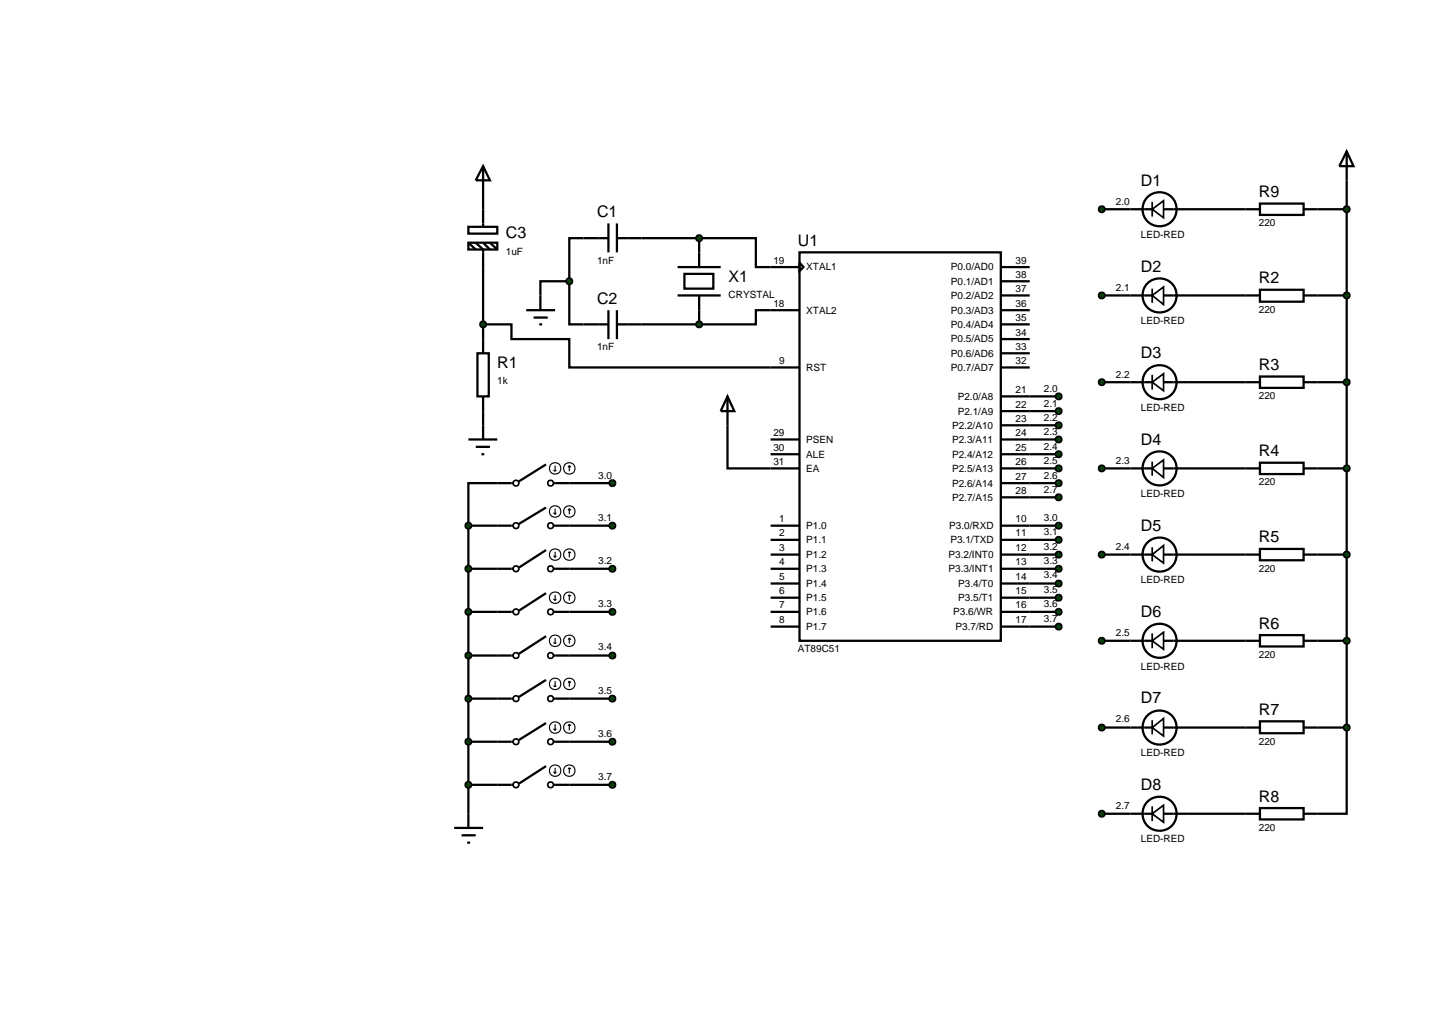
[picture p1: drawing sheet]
<svg xmlns="http://www.w3.org/2000/svg" width="257mm" height="180mm" viewBox="0 0 257 180" stroke-linecap="round" stroke-linejoin="round" font-family="sans-serif">
<g fill="none" stroke="#000" stroke-width=".4">
<path d="M85.2 34.4v2.5M107.3 39.4v5.1M108.8 39.4v5.1M194.3 36.9h5.1M209.5 36.9h10.2M232.4 36.9h5.1M237.5 31.8v96.5M85.2 57.2h5v2.6h10.2v5h40.6M85.2 47.1v12.7M100.4 49.6v7.6h2.5M100.4 49.6h-5.1v2.5M107.3 42h-6.9v7.6"/>
<path d="M108.8 42h14.5M113.1 57.2h10.2M119.5 52.1h7.6M119.5 47.1h7.6M120.7 48.3h5.1v2.6h-5.1zM123.3 42h10v5.1h7.7M123.3 42v5.1M123.3 52.1v5.1M141 44.5h35.5v68.5h-35.5zM141 54.7h-7.7v2.5h-10M141 46.3l.7 .8-.7 .7zM176.5 57.2h5.1"/>
<path d="M176.5 52.1h5.1M176.5 54.7h5.1M176.5 47.1h5.1M176.5 49.6h5.1M176.5 59.8h5.1M194.3 52.1h5.1M209.5 52.1h10.2M232.4 52.1h5.1M85.2 72.5v2.5M128.3 75v7.6h12.7M135.9 77.5h5.1M176.5 69.9h10.2"/>
<path d="M176.5 72.5h10.2M176.5 75h10.2M176.5 77.5h10.2M176.5 64.8h5.1M176.5 62.3h5.1M194.3 67.4h5.1M209.5 67.4h10.2M232.4 67.4h5.1M82.6 92.7h5.1M82.6 92.7v50.8M87.7 85.2h-5.1v7.5M100.4 92.7h7.6"/>
<path d="M100.4 85.2h7.6M135.9 92.7h5.1M135.9 95.2h5.1M135.9 97.8h5.1M135.9 80.1h5.1M176.5 92.7h10.2M176.5 85.2h10.2M176.5 95.2h10.2M176.5 97.8h10.2M176.5 82.6h10.2M176.5 80.1h10.2M176.5 87.7h10.2"/>
<path d="M194.3 97.8h5.1M194.3 82.6h5.1M209.5 97.8h10.2M209.5 82.6h10.2M232.4 97.8h5.1M232.4 82.6h5.1M82.6 100.3h5.1M82.6 107.9h5.1M82.6 115.6h5.1M100.4 100.3h7.6M100.4 107.9h7.6M100.4 115.6h7.6"/>
<path d="M135.9 100.3h5.1M135.9 107.9h5.1M135.9 102.9h5.1M135.9 105.4h5.1M135.9 110.5h5.1M176.5 100.3h10.2M176.5 107.9h10.2M176.5 102.9h10.2M176.5 105.4h10.2M176.5 110.5h10.2M194.3 113h5.1M209.5 113h10.2"/>
<path d="M232.4 113h5.1M82.6 123.2h5.1M82.6 130.8h5.1M82.6 138.4h5.1M100.4 123.2h7.6M100.4 130.8h7.6M100.4 138.4h7.6M194.3 128.3h5.1M209.5 128.3h10.2M232.4 128.3h5.1M237.5 128.3v15.2h-5.1M194.3 143.5h5.1"/>
<path d="M209.5 143.5h10.2"/>
</g>
<path d="M122.9 41.7l.4-.2-.5 .5zM123.3 41.5l.3 .1 .2 .4zM123.8 42l-.1 .3-.4 .2zM122.8 42l.5 .5-.3-.1z" fill="#004000" stroke="#000" stroke-width=".4"/>
<path d="M122.8 42l.5-.5 .5 .5-.5 .5z" fill="#004000"/>
<path d="M102.9 57.2h4.4M107.3 54.7v5.1M108.8 54.7v5.1M108.8 57.2h4.3" fill="none" stroke="#000" stroke-width=".4"/>
<path d="M122.9 56.9l.4-.2-.5 .5zM123.3 56.7l.4 .2 .1 .3zM123.8 57.2l-.1 .3-.4 .2zM122.8 57.2l.5 .5-.3-.1z" fill="#004000" stroke="#000" stroke-width=".4"/>
<path d="M122.8 57.2l.5-.5 .5 .5-.5 .5z" fill="#004000"/>
<path d="M92.8 54.7h5.1M94.1 56h2.5M95.1 57.2h.5M95.3 52.1v2.6" fill="none" stroke="#000" stroke-width=".4"/>
<path d="M100 49.3l.4-.2-.5 .5zM100.4 49.1l.3 .1 .2 .4zM100.9 49.6l-.2 .4-.3 .1zM99.9 49.6l.5 .5-.4-.2z" fill="#004000" stroke="#000" stroke-width=".4"/>
<path d="M99.9 49.6l.5-.5 .5 .5-.5 .5z" fill="#004000"/>
<g fill="none" stroke="#000" stroke-width=".4">
<path d="M82.6 40h5.1v1.2h-5.1zM85.2 29.3l1.2 2.5h-2.5zM85.2 29.3v5.1M85.2 36.9v3.1M82.6 42.8h5.1v1.2h-5.1zM82.6 42.8l1.3 1.2M83.9 42.8l1.3 1.2v3.1M85.2 59.8v2.5M85.2 42.8l1.2 1.2M86.4 42.8l1.3 1.2M82.6 77.5h5.1M83.9 78.8h2.5"/>
<path d="M84.2 62.3h2v7.6h-2zM85.2 69.9v2.6M85.2 75v2.5M84.9 80.1h.5"/>
</g>
<path d="M84.8 56.9l.4-.2-.5 .5zM85.2 56.7l.4 .2 .1 .3zM85.2 57.7l.5-.5-.1 .3zM84.7 57.2l.5 .5-.3-.1z" fill="#004000" stroke="#000" stroke-width=".4"/>
<path d="M84.7 57.2l.5-.5 .5 .5-.5 .5z" fill="#004000"/>
<g fill="none" stroke="#000" stroke-width=".4">
<path d="M128.3 69.9l1.2 2.6h-2.4zM128.3 69.9v5.1M87.7 85.2h2.8M87.7 92.7h2.8M96.3 81.9l-4.8 3M96.3 89.5l-4.8 2.9M96.3 97l-4.8 3.1M97.6 85.2h2.8M97.6 92.7h2.8M87.7 100.3h2.8M87.7 107.9h2.8M87.7 115.6h2.8"/>
<path d="M96.3 104.6l-4.8 3.1M96.3 112.2l-4.8 3.1M96.3 119.9l-4.8 3M97.6 100.3h2.8M97.6 107.9h2.8M97.6 115.6h2.8M87.7 123.2h2.8M87.7 130.8h2.8M87.7 138.4h2.8M96.3 127.5l-4.8 3M96.3 135.1l-4.8 3.1M97.6 123.2h2.8"/>
<path d="M97.6 130.8h2.8M97.6 138.4h2.8M80.1 146h5.1M81.4 147.3h2.5M82.4 148.6h.5M82.6 143.5v2.5"/>
</g>
<g fill="none" stroke="#000" stroke-width=".3">
<circle cx="91" cy="85.2" r=".51"/>
<circle cx="91" cy="92.7" r=".51"/>
<circle cx="97.1" cy="85.2" r=".51"/>
<circle cx="97.1" cy="92.7" r=".51"/>
<circle cx="91" cy="115.6" r=".51"/>
<circle cx="91" cy="100.3" r=".51"/>
<circle cx="91" cy="107.9" r=".51"/>
<circle cx="97.1" cy="115.6" r=".51"/>
<circle cx="97.1" cy="100.3" r=".51"/>
<circle cx="97.1" cy="107.9" r=".51"/>
<circle cx="91" cy="138.4" r=".51"/>
<circle cx="91" cy="123.2" r=".51"/>
<circle cx="91" cy="130.8" r=".51"/>
<circle cx="97.1" cy="138.4" r=".51"/>
<circle cx="97.1" cy="123.2" r=".51"/>
<circle cx="97.1" cy="130.8" r=".51"/>
</g>
<g fill="none" stroke="#000" stroke-width=".2">
<path d="M97.6 82.9l.3 .2M97.6 90.4l.3 .3M97.6 98l.3 .3M97.9 82.1v1M97.9 89.7v1M97.9 97.3v1M98.1 82.9l-.2 .2M98.1 90.4l-.2 .3M98.1 98l-.2 .3M100.4 82.1l-.2 .3M100.4 82.1l.3 .3M100.4 82.1v1"/>
<path d="M100.4 89.7v1M100.4 97.3v1M100.4 89.7l-.2 .3M100.4 89.7l.3 .3M100.4 97.3l-.2 .2M100.4 97.3l.3 .2M97.6 105.6l.3 .3M97.6 113.3l.3 .2M97.9 104.9v1M97.9 112.5v1M98.1 105.6l-.2 .3M98.1 113.3l-.2 .2"/>
<path d="M100.4 104.9v1M100.4 112.5v1M100.4 104.9l-.2 .2M100.4 104.9l.3 .2M100.4 112.5l-.2 .3M100.4 112.5l.3 .3M97.6 120.9l.3 .2M97.6 128.5l.3 .3M97.6 136.1l.3 .3M97.9 120.1v1M97.9 127.7v1.1M97.9 135.4v1"/>
<path d="M98.1 120.9l-.2 .2M98.1 128.5l-.2 .3M98.1 136.1l-.2 .3M100.4 120.1v1M100.4 127.7v1.1M100.4 135.4v1M100.4 120.1l-.2 .3M100.4 120.1l.3 .3M100.4 127.7l-.2 .3M100.4 127.7l.3 .3M100.4 135.4l-.2 .2M100.4 135.4l.3 .2"/>
<circle cx="97.9" cy="82.6" r="1.01"/>
<circle cx="97.9" cy="97.8" r="1.01"/>
<circle cx="97.9" cy="90.2" r="1.01"/>
<circle cx="100.4" cy="82.6" r="1.01"/>
<circle cx="100.4" cy="97.8" r="1.01"/>
<circle cx="100.4" cy="90.2" r="1.01"/>
<circle cx="97.9" cy="105.4" r="1.01"/>
<circle cx="97.9" cy="113" r="1.01"/>
<circle cx="100.4" cy="105.4" r="1.01"/>
<circle cx="100.4" cy="113" r="1.01"/>
<circle cx="97.9" cy="120.6" r="1.01"/>
<circle cx="97.9" cy="135.9" r="1.01"/>
<circle cx="97.9" cy="128.3" r="1.01"/>
<circle cx="100.4" cy="120.6" r="1.01"/>
<circle cx="100.4" cy="135.9" r="1.01"/>
<circle cx="100.4" cy="128.3" r="1.01"/>
</g>
<g fill="#004000" stroke="#000" stroke-width=".4">
<path d="M82.3 92.3l.3-.1-.5 .5zM82.6 92.2l.4 .2 .1 .3zM83.1 92.7l-.1 .3-.4 .2zM82.1 92.7l.5 .5-.3-.1z"/>
<path d="M82.2 100l.4-.2-.5 .5zM82.6 99.8l.4 .2 .1 .3zM82.6 100.8l.5-.5-.2 .4zM82.1 100.3l.5 .5-.3-.1z"/>
<path d="M82.2 107.6l.4-.2-.5 .5zM82.6 107.4l.4 .2 .1 .3zM83.1 107.9l-.1 .3-.4 .2zM82.1 107.9l.5 .5-.3-.1z"/>
<path d="M82.2 115.3l.4-.2-.5 .5zM82.6 115.1l.4 .2 .1 .3zM82.6 116.1l.5-.5-.2 .4zM82.1 115.6l.5 .5-.3-.1z"/>
<path d="M82.2 122.9l.4-.2-.5 .5zM82.6 122.7l.4 .2 .1 .3zM83.1 123.2l-.1 .3-.4 .2zM82.1 123.2l.5 .5-.4-.2z"/>
<path d="M82.2 130.5l.4-.2-.5 .5zM82.6 130.3l.4 .2 .1 .3zM83.1 130.8l-.1 .3-.4 .2zM82.1 130.8l.5 .5-.3-.1z"/>
<path d="M82.2 138.1l.4-.2-.5 .5zM82.6 137.9l.4 .2 .1 .3zM82.6 138.9l.5-.5-.2 .4zM82.1 138.4l.5 .5-.3-.1z"/>
<path d="M107.7 84.8l.3-.1-.5 .5zM108 84.7l.4 .2 .1 .3zM108.5 85.2l-.1 .3-.4 .2zM107.5 85.2l.5 .5-.3-.1z"/>
<path d="M107.7 92.3l.3-.1-.5 .5zM108 92.2l.4 .2 .1 .3zM108.5 92.7l-.2 .4-.3 .1zM107.5 92.7l.5 .5-.3-.1z"/>
<path d="M107.6 100l.4-.2-.5 .5zM108 99.8l.4 .2 .1 .3zM108.5 100.3l-.2 .4-.3 .1zM107.5 100.3l.5 .5-.3-.1z"/>
<path d="M107.6 107.6l.4-.2-.5 .5zM108 107.4l.3 .1 .2 .4zM108.5 107.9l-.1 .3-.4 .2zM107.5 107.9l.5 .5-.3-.1z"/>
<path d="M107.6 115.3l.4-.2-.5 .5zM108 115.1l.3 .1 .2 .4zM108.5 115.6l-.2 .4-.3 .1zM107.5 115.6l.5 .5-.3-.1z"/>
<path d="M107.6 122.9l.4-.2-.5 .5zM108 122.7l.3 .1 .2 .4zM108.5 123.2l-.1 .3-.4 .2zM107.5 123.2l.5 .5-.3-.1z"/>
<path d="M107.7 130.4l.3-.1-.5 .5zM108 130.3l.4 .2 .1 .3zM108.5 130.8l-.2 .4-.3 .1zM107.5 130.8l.5 .5-.3-.1z"/>
<path d="M107.6 138.1l.4-.2-.5 .5zM108 137.9l.4 .2 .1 .3zM108.5 138.4l-.2 .4-.3 .1zM107.5 138.4l.5 .5-.3-.1z"/>
<path d="M186.4 92.3l.3-.1-.5 .5zM186.7 92.2l.4 .2 .1 .3zM186.7 93.2l.5-.5-.2 .4zM186.2 92.7l.5 .5-.3-.1z"/>
<path d="M186.3 94.9l.4-.2-.5 .5zM186.7 94.7l.3 .1 .2 .4zM187.2 95.2l-.1 .3-.4 .2zM186.2 95.2l.5 .5-.4-.2z"/>
<path d="M186.3 97.5l.4-.2-.5 .5zM186.7 97.3l.3 .1 .2 .4zM187.2 97.8l-.1 .3-.4 .2zM186.2 97.8l.5 .5-.4-.2z"/>
<path d="M186.3 100l.4-.2-.5 .5zM186.7 99.8l.4 .2 .1 .3zM186.7 100.8l.5-.5-.2 .4zM186.2 100.3l.5 .5-.3-.1z"/>
<path d="M186.3 102.6l.4-.2-.5 .5zM186.7 102.4l.3 .1 .2 .4zM186.7 103.4l.5-.5-.2 .4zM186.2 102.9l.5 .5-.3-.1z"/>
<path d="M186.4 105l.3-.1-.5 .5zM186.7 104.9l.4 .2 .1 .3zM186.7 105.9l.5-.5-.2 .4zM186.2 105.4l.5 .5-.3-.1z"/>
<path d="M186.3 107.6l.4-.2-.5 .5zM186.7 107.4l.3 .1 .2 .4zM187.2 107.9l-.1 .3-.4 .2zM186.2 107.9l.5 .5-.4-.2z"/>
<path d="M186.3 110.2l.4-.2-.5 .5zM186.7 110l.3 .1 .2 .4zM187.2 110.5l-.1 .3-.4 .2zM186.2 110.5l.5 .5-.4-.2z"/>
</g>
<g fill="#004000">
<path d="M82.1 92.7l.5-.5 .5 .5-.5 .5z"/>
<path d="M82.1 100.3l.5-.5 .5 .5-.5 .5z"/>
<path d="M82.1 107.9l.5-.5 .5 .5-.5 .5z"/>
<path d="M82.1 115.6l.5-.5 .5 .5-.5 .5z"/>
<path d="M82.1 123.2l.5-.5 .5 .5-.5 .5z"/>
<path d="M82.1 130.8l.5-.5 .5 .5-.5 .5z"/>
<path d="M82.1 138.4l.5-.5 .5 .5-.5 .5z"/>
<path d="M107.5 85.2l.5-.5 .5 .5-.5 .5z"/>
<path d="M107.5 92.7l.5-.5 .5 .5-.5 .5z"/>
<path d="M107.5 100.3l.5-.5 .5 .5-.5 .5z"/>
<path d="M107.5 107.9l.5-.5 .5 .5-.5 .5z"/>
<path d="M107.5 115.6l.5-.5 .5 .5-.5 .5z"/>
<path d="M107.5 123.2l.5-.5 .5 .5-.5 .5z"/>
<path d="M107.5 130.8l.5-.5 .5 .5-.5 .5z"/>
<path d="M107.5 138.4l.5-.5 .5 .5-.5 .5z"/>
<path d="M186.7 92.2l.5 .5-.5 .5-.5-.5z"/>
<path d="M186.2 95.2l.5-.5 .5 .5-.5 .5z"/>
<path d="M186.2 97.8l.5-.5 .5 .5-.5 .5z"/>
<path d="M186.2 100.3l.5-.5 .5 .5-.5 .5z"/>
<path d="M186.2 102.9l.5-.5 .5 .5-.5 .5z"/>
<path d="M186.7 104.9l.5 .5-.5 .5-.5-.5z"/>
<path d="M186.2 107.9l.5-.5 .5 .5-.5 .5z"/>
<path d="M186.2 110.5l.5-.5 .5 .5-.5 .5z"/>
</g>
<g fill="none" stroke="#000" stroke-width=".4">
<path d="M199.4 36.9h3.8M205.2 36.9h4.3M199.4 52.1h3.8M205.2 52.1h4.3M199.4 67.4h3.8M205.2 67.4h4.3M199.4 82.6h3.8M199.4 97.8h3.8M205.2 82.6h4.3M205.2 97.8h4.3M199.4 113h3.8M205.2 113h4.3"/>
<path d="M199.4 128.3h3.8M205.2 128.3h4.3M199.4 143.5h3.8M205.2 143.5h4.3"/>
<circle cx="204.5" cy="36.9" r="3"/>
<circle cx="204.5" cy="52.1" r="3"/>
<circle cx="204.5" cy="67.4" r="3"/>
<circle cx="204.5" cy="82.6" r="3"/>
<circle cx="204.5" cy="97.8" r="3"/>
<circle cx="204.5" cy="113" r="3"/>
<circle cx="204.5" cy="128.3" r="3"/>
<circle cx="204.5" cy="143.5" r="3"/>
</g>
<g fill="none" stroke="#000" stroke-width=".3">
<path d="M203.2 36.9l2-1.5v3zM203.2 35.6v2.6M203.2 52.1l2-1.5v3.1zM203.2 50.9v2.5M203.2 67.4l2-1.5v3zM203.2 66.1v2.6M203.2 82.6l2-1.5v3.1zM203.2 97.8l2-1.6v3.1zM203.2 81.4v2.5M203.2 96.5v2.5M203.2 113l2-1.5v3zM203.2 111.7v2.6"/>
<path d="M203.2 128.3l2-1.6v3.1zM203.2 127v2.5M203.2 143.5l2-1.5v3zM203.2 142.2v2.6"/>
</g>
<g fill="#004000" stroke="#000" stroke-width=".4">
<path d="M193.9 36.6l.4-.2-.5 .5zM194.3 36.4l.4 .2 .1 .3zM194.8 36.9l-.1 .3-.4 .2zM193.8 36.9l.5 .5-.4-.2z"/>
<path d="M193.9 51.8l.4-.2-.5 .5zM194.3 51.6l.4 .2 .1 .3zM194.3 52.6l.5-.5-.1 .3zM193.8 52.1l.5 .5-.3-.1z"/>
<path d="M193.9 67.1l.4-.2-.5 .5zM194.3 66.9l.4 .2 .1 .3zM194.3 67.9l.5-.5-.1 .3zM193.8 67.4l.5 .5-.3-.1z"/>
<path d="M194 82.2l.3-.1-.5 .5zM194.3 82.1l.4 .2 .1 .3zM194.3 83.1l.5-.5-.1 .3zM193.8 82.6l.5 .5-.3-.1z"/>
<path d="M193.9 97.5l.4-.2-.5 .5zM194.3 97.3l.3 .1 .2 .4zM194.8 97.8l-.1 .3-.4 .2zM193.8 97.8l.5 .5-.4-.2z"/>
<path d="M193.9 112.7l.4-.2-.5 .5zM194.3 112.5l.4 .2 .1 .3zM194.3 113.5l.5-.5-.2 .4zM193.8 113l.5 .5-.3-.1z"/>
<path d="M193.9 128l.4-.2-.5 .5zM194.3 127.8l.3 .1 .2 .4zM194.3 128.8l.5-.5-.2 .4zM193.8 128.3l.5 .5-.3-.1z"/>
<path d="M194 143.1l.3-.1-.5 .5zM194.3 143l.4 .2 .1 .3zM194.3 144l.5-.5-.2 .4zM193.8 143.5l.5 .5-.3-.1z"/>
</g>
<g fill="#004000">
<path d="M193.8 36.9l.5-.5 .5 .5-.5 .5z"/>
<path d="M193.8 52.1l.5-.5 .5 .5-.5 .5z"/>
<path d="M193.8 67.4l.5-.5 .5 .5-.5 .5z"/>
<path d="M194.3 82.1l.5 .5-.5 .5-.5-.5z"/>
<path d="M193.8 97.8l.5-.5 .5 .5-.5 .5z"/>
<path d="M193.8 113l.5-.5 .5 .5-.5 .5z"/>
<path d="M193.8 128.3l.5-.5 .5 .5-.5 .5z"/>
<path d="M194.3 143l.5 .5-.5 .5-.5-.5z"/>
</g>
<g fill="none" stroke="#000" stroke-width=".4">
<path d="M219.7 36.9h2.5M222.2 35.9h7.7v2h-7.7zM229.9 36.9h2.5M237.5 26.7l1.2 2.6h-2.5zM237.5 26.7v5.1M219.7 52.1h2.5M222.2 51.1h7.7v2.1h-7.7zM229.9 52.1h2.5M219.7 67.4h2.5M222.2 66.4h7.7v2h-7.7zM229.9 67.4h2.5M219.7 82.6h2.5"/>
<path d="M219.7 97.8h2.5M222.2 81.6h7.7v2h-7.7zM222.2 96.8h7.7v2h-7.7zM229.9 82.6h2.5M229.9 97.8h2.5M219.7 113h2.5M222.2 112h7.7v2h-7.7zM229.9 113h2.5M219.7 128.3h2.5M222.2 127.2h7.7v2.1h-7.7zM229.9 128.3h2.5M219.7 143.5h2.5"/>
<path d="M222.2 142.5h7.7v2h-7.7zM229.9 143.5h2.5"/>
</g>
<g fill="#004000" stroke="#000" stroke-width=".4">
<path d="M237.1 128l.4-.2-.5 .5zM237.5 127.8l.3 .1 .2 .4zM237.5 128.8l.5-.5-.2 .4zM237 128.3l.5 .5-.3-.1z"/>
<path d="M237.1 112.7l.4-.2-.5 .5zM237.5 112.5l.4 .2 .1 .3zM237.5 113.5l.5-.5-.2 .4zM237 113l.5 .5-.3-.1z"/>
<path d="M237.1 97.5l.4-.2-.5 .5zM237.5 97.3l.3 .1 .2 .4zM238 97.8l-.1 .3-.4 .2zM237 97.8l.5 .5-.4-.2z"/>
<path d="M237.2 82.2l.3-.1-.5 .5zM237.5 82.1l.4 .2 .1 .3zM237.5 83.1l.5-.5-.2 .4zM237 82.6l.5 .5-.4-.2z"/>
<path d="M237.1 67.1l.4-.2-.5 .5zM237.5 66.9l.3 .1 .2 .4zM237.5 67.9l.5-.5-.2 .4zM237 67.4l.5 .5-.4-.2z"/>
<path d="M237.1 51.8l.4-.2-.5 .5zM237.5 51.6l.3 .1 .2 .4zM237.5 52.6l.5-.5-.2 .4zM237 52.1l.5 .5-.4-.2z"/>
<path d="M237.1 36.6l.4-.2-.5 .5zM237.5 36.4l.3 .1 .2 .4zM238 36.9l-.1 .3-.4 .2zM237 36.9l.5 .5-.4-.2z"/>
<path d="M186.4 69.5l.3-.1-.5 .5zM186.7 69.4l.4 .2 .1 .3zM186.7 70.4l.5-.5-.2 .4zM186.2 69.9l.5 .5-.4-.2z"/>
<path d="M186.4 72.1l.3-.1-.5 .5zM186.7 72l.4 .2 .1 .3zM186.7 73l.5-.5-.2 .4zM186.2 72.5l.5 .5-.4-.2z"/>
<path d="M186.3 74.7l.4-.2-.5 .5zM186.7 74.5l.3 .1 .2 .4zM187.2 75l-.1 .3-.4 .2zM186.2 75l.5 .5-.4-.2z"/>
<path d="M186.3 77.2l.4-.2-.5 .5zM186.7 77l.3 .1 .2 .4zM186.7 78l.5-.5-.2 .4zM186.2 77.5l.5 .5-.4-.2z"/>
<path d="M186.3 79.8l.4-.2-.5 .5zM186.7 79.6l.3 .1 .2 .4zM186.7 80.6l.5-.5-.2 .4zM186.2 80.1l.5 .5-.4-.2z"/>
<path d="M186.4 82.2l.3-.1-.5 .5zM186.7 82.1l.4 .2 .1 .3zM186.7 83.1l.5-.5-.2 .4zM186.2 82.6l.5 .5-.4-.2z"/>
<path d="M186.4 84.8l.3-.1-.5 .5zM186.7 84.7l.4 .2 .1 .3zM186.7 85.7l.5-.5-.2 .4zM186.2 85.2l.5 .5-.4-.2z"/>
<path d="M186.3 87.4l.4-.2-.5 .5zM186.7 87.2l.3 .1 .2 .4zM187.2 87.7l-.1 .3-.4 .2zM186.2 87.7l.5 .5-.4-.2z"/>
</g>
<g fill="#004000">
<path d="M237 128.3l.5-.5 .5 .5-.5 .5z"/>
<path d="M237 113l.5-.5 .5 .5-.5 .5z"/>
<path d="M237 97.8l.5-.5 .5 .5-.5 .5z"/>
<path d="M237.5 82.1l.5 .5-.5 .5-.5-.5z"/>
<path d="M237 67.4l.5-.5 .5 .5-.5 .5z"/>
<path d="M237 52.1l.5-.5 .5 .5-.5 .5z"/>
<path d="M237 36.9l.5-.5 .5 .5-.5 .5z"/>
<path d="M186.7 69.4l.5 .5-.5 .5-.5-.5z"/>
<path d="M186.7 72l.5 .5-.5 .5-.5-.5z"/>
<path d="M186.2 75l.5-.5 .5 .5-.5 .5z"/>
<path d="M186.2 77.5l.5-.5 .5 .5-.5 .5z"/>
<path d="M186.2 80.1l.5-.5 .5 .5-.5 .5z"/>
<path d="M186.7 82.1l.5 .5-.5 .5-.5-.5z"/>
<path d="M186.7 84.7l.5 .5-.5 .5-.5-.5z"/>
<path d="M186.2 87.7l.5-.5 .5 .5-.5 .5z"/>
</g>
<g font-size="2.8">
<text x="201.2" y="32.8">D1</text>
<text x="222" y="34.8">R9</text>
<text x="89.2" y="42">C3</text>
<text x="105.3" y="38.3">C1</text>
<text x="140.7" y="43.4">U1</text>
<text x="201.2" y="48">D2</text>
<text x="105.3" y="53.6">C2</text>
<text x="128.5" y="49.7">X1</text>
<text x="222" y="50">R2</text>
<text x="87.7" y="64.9">R1</text>
<text x="201.2" y="63.2">D3</text>
<text x="222" y="65.3">R3</text>
<text x="201.2" y="78.5">D4</text>
<text x="222" y="80.5">R4</text>
<text x="201.2" y="93.6">D5</text>
<text x="222" y="95.7">R5</text>
<text x="201.2" y="108.9">D6</text>
<text x="222" y="110.9">R6</text>
<text x="201.2" y="124.1">D7</text>
<text x="222" y="126.1">R7</text>
<text x="201.2" y="139.3">D8</text>
<text x="222" y="141.4">R8</text>
</g>
<g font-size="1.8">
<text x="196.8" y="36.1">2.0</text>
<text x="201.2" y="42">LED-RED</text>
<text x="222" y="39.9">220</text>
<text x="89.2" y="44.9">1uF</text>
<text x="105.3" y="46.5">1nF</text>
<text x="136.4" y="46.5">19</text>
<text x="142.2" y="47.7">XTAL1</text>
<text x="167.7" y="47.7">P0.0/AD0</text>
<text x="179.1" y="46.5">39</text>
<text x="128.5" y="52.5">CRYSTAL</text>
<text x="167.7" y="50.2">P0.1/AD1</text>
<text x="167.7" y="52.7">P0.2/AD2</text>
<text x="179.1" y="49">38</text>
<text x="179.1" y="51.5">37</text>
<text x="196.8" y="51.3">2.1</text>
<text x="136.4" y="54.1">18</text>
<text x="142.2" y="55.3">XTAL2</text>
<text x="167.7" y="55.3">P0.3/AD3</text>
<text x="167.7" y="57.8">P0.4/AD4</text>
<text x="179.1" y="54.1">36</text>
<text x="179.1" y="56.6">35</text>
<text x="179.1" y="59.2">34</text>
<text x="201.2" y="57.2">LED-RED</text>
<text x="222" y="55.2">220</text>
<text x="105.3" y="61.8">1nF</text>
<text x="137.4" y="64.2">9</text>
<text x="142.2" y="65.4">RST</text>
<text x="167.7" y="60.4">P0.5/AD5</text>
<text x="167.7" y="62.9">P0.6/AD6</text>
<text x="167.7" y="65.4">P0.7/AD7</text>
<text x="179.1" y="61.7">33</text>
<text x="179.1" y="64.2">32</text>
<text x="87.7" y="67.7">1k</text>
<text x="168.9" y="70.5">P2.0/A8</text>
<text x="179.1" y="69.3">21</text>
<text x="179.1" y="71.9">22</text>
<text x="184.1" y="69.1">2.0</text>
<text x="184.1" y="71.7">2.1</text>
<text x="196.8" y="66.6">2.2</text>
<text x="222" y="70.4">220</text>
<text x="136.4" y="76.9">29</text>
<text x="167.9" y="75.6">P2.2/A10</text>
<text x="168.9" y="73.1">P2.1/A9</text>
<text x="179.1" y="74.4">23</text>
<text x="179.1" y="76.9">24</text>
<text x="184.1" y="74.2">2.2</text>
<text x="184.1" y="76.7">2.3</text>
<text x="201.2" y="72.4">LED-RED</text>
<text x="136.4" y="79.5">30</text>
<text x="136.4" y="82">31</text>
<text x="142.2" y="80.7">ALE</text>
<text x="142.2" y="83.2">EA</text>
<text x="142.2" y="78.1">PSEN</text>
<text x="167.9" y="78.1">P2.3/A11</text>
<text x="167.9" y="80.7">P2.4/A12</text>
<text x="167.9" y="83.2">P2.5/A13</text>
<text x="179.1" y="79.5">25</text>
<text x="179.1" y="82">26</text>
<text x="184.1" y="79.3">2.4</text>
<text x="184.1" y="81.8">2.5</text>
<text x="196.8" y="81.8">2.3</text>
<text x="105.5" y="84.4">3.0</text>
<text x="167.9" y="88.3">P2.7/A15</text>
<text x="167.9" y="85.8">P2.6/A14</text>
<text x="179.1" y="87.1">28</text>
<text x="179.1" y="84.6">27</text>
<text x="184.1" y="84.4">2.6</text>
<text x="184.1" y="86.9">2.7</text>
<text x="201.2" y="87.7">LED-RED</text>
<text x="222" y="85.6">220</text>
<text x="105.5" y="91.9">3.1</text>
<text x="137.4" y="92.1">1</text>
<text x="137.4" y="94.6">2</text>
<text x="142.2" y="93.3">P1.0</text>
<text x="142.2" y="95.8">P1.1</text>
<text x="167.4" y="93.3">P3.0/RXD</text>
<text x="167.6" y="95.8">P3.1/TXD</text>
<text x="179.1" y="92.1">10</text>
<text x="179.1" y="94.6">11</text>
<text x="184.1" y="91.9">3.0</text>
<text x="184.1" y="94.4">3.1</text>
<text x="105.5" y="99.5">3.2</text>
<text x="137.4" y="97.2">3</text>
<text x="137.4" y="99.7">4</text>
<text x="142.2" y="98.4">P1.2</text>
<text x="142.2" y="100.9">P1.3</text>
<text x="167.3" y="98.4">P3.2/INT0</text>
<text x="167.3" y="100.9">P3.3/INT1</text>
<text x="179.1" y="97.2">12</text>
<text x="179.1" y="99.7">13</text>
<text x="184.1" y="97">3.2</text>
<text x="184.1" y="99.5">3.3</text>
<text x="184.1" y="102">3.4</text>
<text x="196.8" y="97">2.4</text>
<text x="222" y="100.8">220</text>
<text x="105.5" y="107.1">3.3</text>
<text x="137.4" y="102.3">5</text>
<text x="137.4" y="104.8">6</text>
<text x="137.4" y="107.3">7</text>
<text x="142.2" y="103.5">P1.4</text>
<text x="142.2" y="106">P1.5</text>
<text x="169" y="103.5">P3.4/T0</text>
<text x="169" y="106">P3.5/T1</text>
<text x="179.1" y="102.3">14</text>
<text x="179.1" y="107.3">16</text>
<text x="179.1" y="104.8">15</text>
<text x="184.1" y="104.6">3.5</text>
<text x="184.1" y="107.1">3.6</text>
<text x="201.2" y="102.8">LED-RED</text>
<text x="137.4" y="109.9">8</text>
<text x="142.2" y="108.5">P1.6</text>
<text x="142.2" y="111.1">P1.7</text>
<text x="168.1" y="108.5">P3.6/WR</text>
<text x="168.5" y="111.1">P3.7/RD</text>
<text x="179.1" y="109.9">17</text>
<text x="184.1" y="109.7">3.7</text>
<text x="196.8" y="112.2">2.5</text>
<text x="105.5" y="114.7">3.4</text>
<text x="140.7" y="115">AT89C51</text>
<text x="201.2" y="118.1">LED-RED</text>
<text x="222" y="116">220</text>
<text x="105.5" y="122.4">3.5</text>
<text x="105.5" y="130">3.6</text>
<text x="196.8" y="127.4">2.6</text>
<text x="222" y="131.3">220</text>
<text x="105.5" y="137.6">3.7</text>
<text x="201.2" y="133.3">LED-RED</text>
<text x="196.8" y="142.7">2.7</text>
<text x="201.2" y="148.5">LED-RED</text>
<text x="222" y="146.5">220</text>
</g>
</svg>
